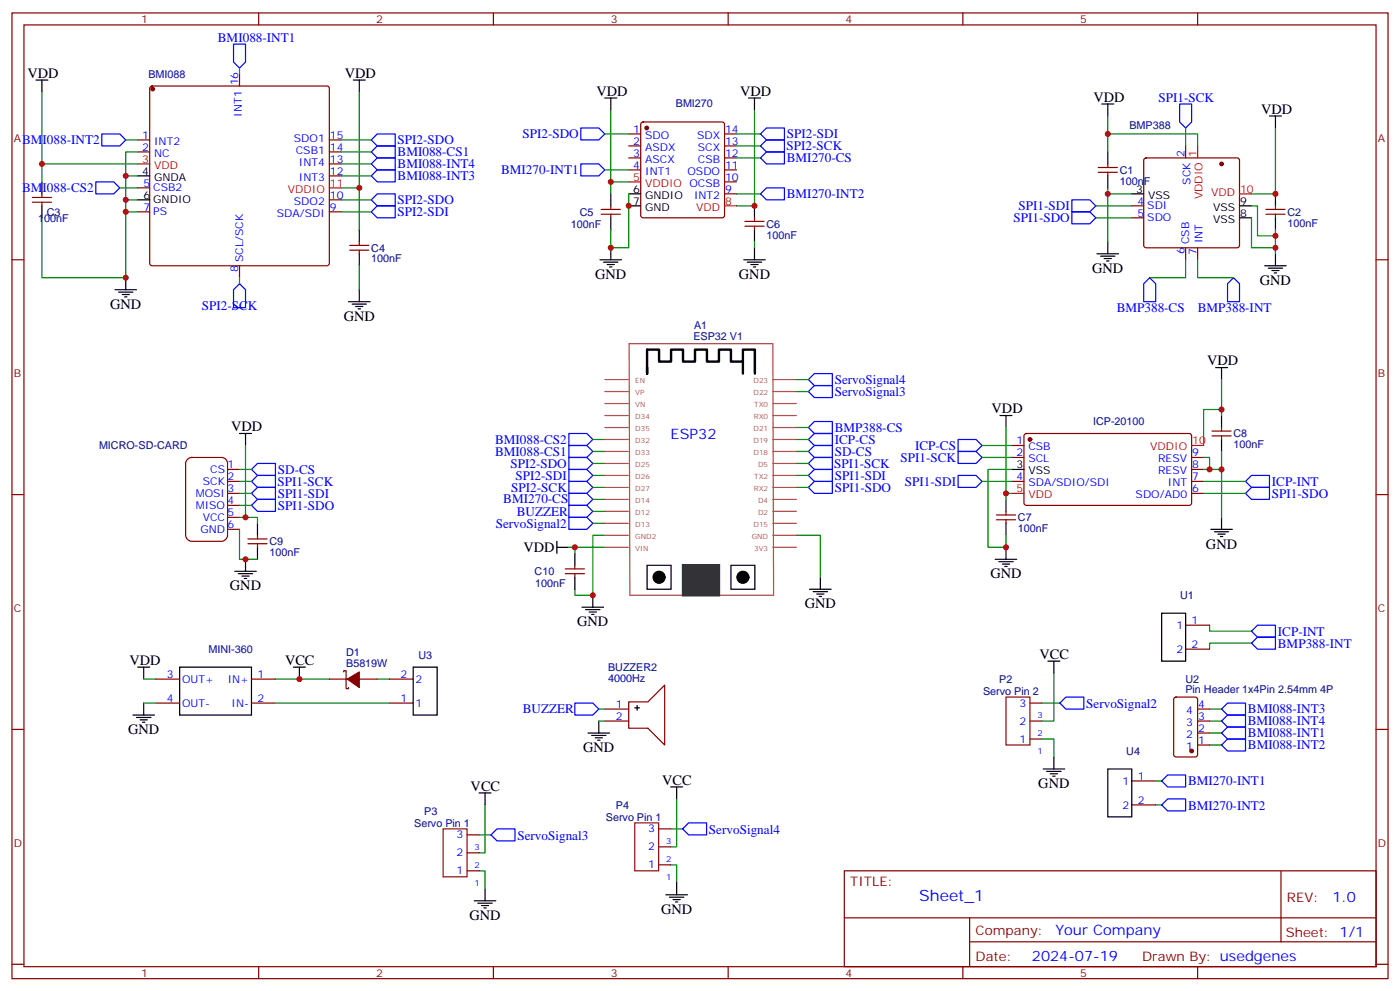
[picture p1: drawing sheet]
<svg xmlns="http://www.w3.org/2000/svg" width="412mm" height="292mm" viewBox="0 0 412 292" stroke-linecap="round" stroke-linejoin="round" font-family="sans-serif">
<g fill="none" stroke="#870000" stroke-width=".35">
<path d="M3.5 3.8h405.4v284.3h-405.4zM7.1 7.3h398.2v277.3h-398.2zM76.2 3.8v3.5M145.3 3.8v3.5M214.5 3.8v3.5M283.6 3.8v3.5M352.8 3.8v3.5M44.3 25.5l.5-.2h51.5l.5 .2 .2 .5v51.5l-.2 .5-.5 .2h-51.5l-.5-.2-.2-.5v-51.5zM70.6 21.8v3.5M185.2 39.4h3.5M189 36.1l.4-.2h23.3l.5 .2 .2 .5v26.8l-.2 .5-.5 .2h-23.3l-.5-.2-.2-.5v-26.8zM213.4 39.4h3.6"/>
<path d="M9.5 59.5h5.7M9.5 58.1h5.7M12.3 57.1v1M12.3 59.5v1.1M40.6 41.2h3.5M40.6 44.7h3.5M40.6 55.3h3.5M97 41.2h3.5M97 44.7h3.5M97 58.8h3.5M97 51.8h3.5M97 48.3h3.5"/>
<path d="M185.2 43h3.5M185.2 46.5h3.5M185.2 50h3.5M213.4 43h3.6M213.4 46.5h3.6M213.4 50h3.6M213.4 57.1h3.6M213.4 53.6h3.6M323.5 50.7h5.6M323.5 49.3h5.6M326.3 48.3v1M326.3 50.7v1.1"/>
<path d="M337.1 46.7l.5-.2h26.8l.5 .2 .2 .5v25l-.2 .5-.5 .3h-26.8l-.5-.3-.2-.5v-25zM349.2 43v3.5M3.5 76.5h3.6M40.6 62.4h3.5M70.6 78.2v3.6M97 62.4h3.5M103 73.7h5.7M103 72.2h5.7M105.8 71.2v1M105.8 73.7v1M177.1 63.1h5.6M177.1 61.7h5.6"/>
<path d="M179.9 60.6v1.1M179.9 63.1v1M219.4 66.6h5.7M219.4 65.2h5.7M222.2 64.1v1.1M222.2 66.6v1.1M333.4 60.6h3.5M333.4 64.1h3.5M349.2 73v3.5M352.8 73v3.5M372.9 63.1h5.6M372.9 61.7h5.6"/>
<path d="M375.7 60.6v1.1M375.7 63.1v1M405.3 76.5h3.6M55.3 135.2l1.1-.5h8.9a1.76 1.76 0 0 1 1.7 1.8v21.1a1.89 1.89 0 0 1-1.7 1.8h-8.9a1.89 1.89 0 0 1-1.7-1.8v-21.1zM67 138.2h3.6M298.1 131.2h3.5M298.1 134.7h3.5M301.9 127.8l.4-.2 48.3 .1 .4 .6-.1 20.1-.6 .4-48.2-.1-.5-.6v-19.8zM351 138.2h3.5M351 134.7h3.5M357 128.3h5.7M357 126.9h5.7"/>
<path d="M359.8 125.9v1M359.8 128.3v1.1M3.5 145.6h3.6M67 141.7h3.6M67 145.3h3.6M67 148.8h3.6M67 152.3h3.6M67 155.9h3.6M73 158.7h5.7M75.8 157.6v1.1M293.5 153h5.7M293.5 151.6h5.7"/>
<path d="M296.3 150.6v1M296.3 153v1.1M298.1 141.7h3.5M351 141.7h3.5M351 145.3h3.5M405.3 145.6h3.6M73 160.1h5.7M75.8 160.1v1M166.5 168.9h5.7M166.5 167.5h5.7M169.3 166.4v1.1M169.3 168.9v1.1"/>
<path d="M45.9 200h7M74.1 200h7M97 200h5.3M101.2 197.8v-.3h.8v5.3h.7v-.4M105.8 200h5.3M114.7 200h7M349.2 184.1h7.1M349.2 191.1h7.1M3.5 214.8h3.6M45.9 207h7M74.1 207h7M114.7 207h7"/>
<path d="M178.2 212.3h7M178.2 208.8h7M185.2 206.7h5.7l4.9-5v17.7l-4.9-5h-5.7zM303.4 217.6h3.5M303.4 212.3h3.5M303.4 207h3.5M346 205.5l.4-.3h5.7l.6 .5 .1 16.5-.5 .6-5.9 .1-.6-.5-.1-16.4zM352.8 212.3h3.5M352.8 208.8h3.5M352.8 215.8h3.5M352.8 219.4h3.5M405.3 214.8h3.6"/>
<path d="M333.4 229.9h7M333.4 237h7M137.6 256.4h3.5M137.6 251.1h3.5M137.6 245.8h3.5M194 254.6h3.6M194 249.3h3.6M194 244.1h3.6M248.7 256.4h156.6v28.2h-156.6zM377.3 256.4v20.9M248.7 270.2h156.5M285.6 277.3h119.6"/>
<path d="M285.6 270.2v14.2M3.5 283.9h3.6M76.2 284.6v3.5M145.3 284.6v3.5M214.5 284.6v3.5M283.6 284.6v3.5M352.8 284.6v3.5M405.3 283.9h3.6"/>
</g>
<g fill="#870000" stroke="#870000" stroke-width=".35">
<path d="M102.3 200l3.5-2.2v4.6z"/>
<circle cx="45" cy="26.2" r=".53"/>
<circle cx="359.8" cy="48.3" r=".53"/>
<circle cx="190.5" cy="37.7" r=".53"/>
<circle cx="303.4" cy="129.4" r=".53"/>
<circle cx="351" cy="221.1" r=".53"/>
</g>
<path d="M40.6 48.3h3.5M97 55.3h3.5M185.2 53.6h3.5M352.8 43v3.5M365.1 57.1h3.6M213.4 60.6h3.6M351 131.2h3.5M298.1 145.3h3.5" fill="none" stroke="#f00" stroke-width=".35"/>
<g fill="none" stroke="#000" stroke-width=".35">
<path d="M10.6 23.6h3.5M12.3 23.6v3.5M104.1 23.6h3.5M105.8 23.6v3.5M178.2 28.9h3.5M179.9 28.9v3.5M220.5 28.9h3.5M222.2 28.9v3.5M324.6 30.6h3.5M326.3 30.6v3.5M373.9 34.1h3.6M375.7 34.1v3.6"/>
<path d="M12.3 53.6v3.5M40.6 51.8h3.5M40.6 58.8h3.5M179.9 57.1v3.5M185.2 57.1h3.5M326.3 44.7v3.6M326.3 51.8v3.5M333.4 57.1h3.5M375.7 57.1v3.5M12.3 60.6v3.5M105.8 67.7v3.5M105.8 74.7v3.5"/>
<path d="M176.7 76.5h6.4M177.8 77.2h4.2M178.9 77.9h2.1M179.6 78.6h.7M179.9 64.1v3.6M179.9 73v3.5M185.2 60.6h3.5M219.1 76.5h6.3M220.1 77.2h4.3M221.2 77.9h2.1M221.9 78.6h.7M222.2 60.6v3.5"/>
<path d="M222.2 67.7v3.5M222.2 73v3.5M323.1 74.7h6.4M324.2 75.4h4.2M325.3 76.1h2.1M326 76.8h.7M326.3 71.2v3.5M365.1 64.1h3.6M365.1 60.6h3.6M372.5 78.2h6.4M373.6 79h4.2M374.6 79.7h2.2"/>
<path d="M375.7 64.1v3.6M375.7 74.7v3.5M33.9 85.3h6.3M34.9 86h4.3M36 86.7h2.1M36.7 87.4h.7M37 81.8v3.5M102.7 88.8h6.3M103.7 89.5h4.2M104.8 90.2h2.1M105.5 90.9h.7M105.8 85.3v3.5"/>
<path d="M375.4 80.4h.7M358.1 108.2h3.5M359.8 108.2v3.6M70.6 127.6h3.5M72.3 127.6v3.6M294.6 122.3h3.5M296.3 122.3v3.6M298.1 138.2h3.5M359.8 122.3v3.6M359.8 129.4v3.5M75.8 154.1v3.5M164 159.4v3.5"/>
<path d="M296.3 147v3.6M296.3 154.1v3.5M356.7 155.9h6.3M357.7 156.6h4.2M358.8 157.3h2.1M359.5 158h.7M359.8 152.3v3.6M69.1 168.2h6.4M70.2 168.9h4.2M71.3 169.6h2.1M72 170.3h.7M72.3 164.7v3.5"/>
<path d="M75.8 161.1v3.6M164 161.1h3.6M169.3 162.9v3.5M169.3 170v3.5M171.4 178.8h6.4M172.5 179.5h4.2M174.6 175.3v3.5M190.6 166.4h7.1v7.1h-7.1zM215.3 166.4h7.1v7.1h-7.1zM238.5 173.5h6.3M239.5 174.2h4.3M240.6 174.9h2.1"/>
<path d="M241.3 175.6h.7M241.7 170v3.5M293.2 164.7h6.3M294.2 165.4h4.2M295.3 166.1h2.1M296 166.8h.7M296.3 161.1v3.6M40.6 196.4h3.5M42.3 196.4v3.6M52.9 196.4h21.2v14.1h-21.2zM86.4 196.4h3.6M88.2 196.4v3.6"/>
<path d="M121.7 196.4h7.1v14.1h-7.1zM173.6 180.2h2.1M174.3 180.9h.7M308.7 194.7h3.5M310.4 194.7v3.5M342.2 180.6h7v14.1h-7zM39.2 210.5h6.3M40.2 211.2h4.2M41.3 211.9h2.1M42 212.7h.7M42.3 207v3.5M173.2 215.8h6.4"/>
<path d="M174.3 216.5h4.2M175.3 217.2h2.1M176 217.9h.7M176.4 212.3v3.5M187 208.4h1.4M187.7 207.7v1.4M141.1 233.5h3.5M142.9 233.5v3.5M197.6 231.7h3.5M199.3 231.7v3.5M307.3 226.4h6.3M308.3 227.1h4.3"/>
<path d="M309.4 227.8h2.1M310.1 228.5h.7M310.4 222.9v3.5M326.3 226.4h7.1v14.1h-7.1zM199.3 259.9v3.6M139.7 265.2h6.3M140.8 265.9h4.2M141.8 266.6h2.1M142.5 267.3h.7M142.9 261.7v3.5M196.1 263.5h6.4M197.2 264.2h4.2"/>
<path d="M198.3 264.9h2.1M199 265.6h.7"/>
</g>
<path d="M296.3 205.2h7.1v14.2h-7.1zM130.5 244.1h7.1v14.1h-7.1zM187 242.3h7v14.1h-7z" fill="none" stroke="#630" stroke-width=".35"/>
<g fill="none" stroke="#008700" stroke-width=".35">
<path d="M12.3 27.1v21.2M70.6 20v1.8M105.8 27.1v28.2M178.2 39.4h7M179.9 32.4v21.2h5.3M217 39.4h7M222.2 32.4v28.2h-5.2M326.3 34.1v5.3M349.2 37.7v5.3M375.7 37.7v19.4h-7M35.3 55.3h5.3M37 58.8h3.6"/>
<path d="M37 51.8h3.6M37 41.2h3.6M40.6 44.7h-3.6v17.7M40.6 48.3h-28.3v5.3M100.5 55.3h5.3v12.4M100.5 58.8h8.9M100.5 51.8h8.9M100.5 41.2h8.9M100.5 48.3h8.9M100.5 44.7h8.9M178.2 50h7M179.9 53.6v3.5"/>
<path d="M185.2 57.1v15.9h-5.3v-5.3M217 57.1h7M217 43h7M217 46.5h7M326.3 55.3v1.8h7.1M326.3 57.1v14.1M352.8 43v-3.6h-26.5v5.3M40.6 62.4h-3.6v19.4h-24.7v-17.7M100.5 62.4h8.9M105.8 78.2v7.1M222.2 71.2v1.8M322.8 60.6h10.6"/>
<path d="M322.8 64.1h10.6M349.2 76.5v5.3h-10.5M352.8 76.5v5.3h10.6M368.7 64.1v8.9h7M368.7 60.6h1.7v8.8h5.3M375.7 67.7v7M70.6 81.8v1.7M234.6 111.8h3.5M234.6 115.3h3.5M359.8 111.8v8.8M70.6 138.2h3.5M72.3 131.2v21.1h-1.7"/>
<path d="M174.6 129.4h3.6M174.6 132.9h3.6M174.6 136.5h3.6M174.6 140h3.6M234.6 129.4h3.5M234.6 132.9h3.5M234.6 125.9h3.5M234.6 136.5h3.5M234.6 140h3.5M289.3 131.2h8.8M289.3 134.7h8.8M296.3 125.9v19.4h1.8"/>
<path d="M298.1 138.2h-7.1v22.9h5.3v-3.5M354.5 138.2h5.3v14.1M354.5 134.7h1.8v3.5M359.8 122.3v-1.7h-5.3v10.6M359.8 132.9v5.3M70.6 155.9v8.8h5.2M70.6 141.7h3.5M70.6 145.3h3.5M70.6 148.8h3.5M72.3 152.3h3.5v1.8M174.6 154.1h3.6M174.6 143.5h3.6"/>
<path d="M174.6 147h3.6M174.6 150.6h3.6M178.2 157.6h-3.6v17.7h-5.3v-1.8M234.6 157.6h7.1v12.4M234.6 143.5h3.5M289.3 141.7h8.8M296.3 145.3v1.7M354.5 141.7h12.4M354.5 145.3h12.4M167.6 161.1h10.6M169.3 161.1v1.8M42.3 200h3.6"/>
<path d="M81.1 200h15.9M111.1 200h3.6M310.4 198.2v14.1h-3.5M356.3 184.1v1.7h12.4M368.7 189.4h-12.4v1.7M42.3 207h3.6M81.1 207h33.6M176.4 212.3h1.8M176.4 208.8h1.8M306.9 217.6h3.5v5.3M306.9 207h5.3M356.3 208.8h3.5"/>
<path d="M356.3 212.3h3.5M356.3 215.8h3.5M356.3 219.4h3.5M142.9 237v14.1h-1.8M199.3 235.2v14.1h-1.7M340.4 229.9h1.8M340.4 237h1.8M141.1 256.4h1.8v5.3M141.1 245.8h3.5M197.6 254.6h1.7v5.3M197.6 244.1h3.5"/>
</g>
<g fill="none" stroke="#00f" stroke-width=".35">
<path d="M68.8 13h3.5v5.3l-1.7 1.7-1.8-1.7zM30 39.4h5.3l1.7 1.8-1.7 1.8h-5.3zM171.1 37.7h5.3l1.8 1.7-1.8 1.8h-5.3zM224 39.4l1.8-1.7h5.3v3.5h-5.3zM347.5 30.6h3.5v5.3l-1.8 1.8-1.7-1.8zM28.2 53.6h5.3l1.8 1.7-1.8 1.8h-5.3zM109.4 48.3l1.7-1.8h5.3v3.5h-5.3zM109.4 51.8l1.7-1.8h5.3v3.6h-5.3zM109.4 44.7l1.7-1.7h5.3v3.5h-5.3zM109.4 41.2l1.7-1.8h5.3v3.6h-5.3zM111.1 57.1h5.3v3.5h-5.3l-1.7-1.8zM171.1 48.3h5.3l1.8 1.7-1.8 1.8h-5.3z"/>
<path d="M224 43l1.8-1.8h5.3v3.5h-5.3zM224 46.5l1.8-1.8h5.3v3.6h-5.3zM224 57.1l1.8-1.8h5.3v3.5h-5.3zM315.7 58.8h5.3l1.8 1.8-1.8 1.8h-5.3zM109.4 62.4l1.7-1.8h5.3v3.5h-5.3zM315.7 62.4h5.3l1.8 1.7-1.8 1.8h-5.3zM70.6 83.5l1.7 1.8v5.3h-3.5v-5.3zM338.7 81.8l1.7 1.7v5.3h-3.5v-5.3zM363.4 81.8l1.7 1.7v5.3h-3.5v-5.3zM238.1 115.3l1.8-1.8h5.3v3.6h-5.3zM238.1 111.8l1.8-1.8h5.3v3.5h-5.3zM74.1 138.2l1.7-1.7h5.3v3.5h-5.3z"/>
<path d="M167.6 131.2h5.3l1.7 1.7-1.7 1.8h-5.3zM167.6 127.6h5.3l1.7 1.8-1.7 1.8h-5.3zM167.6 138.2h5.3l1.7 1.8-1.7 1.7h-5.3zM167.6 134.7h5.3l1.7 1.8-1.7 1.7h-5.3zM238.1 136.5l1.8-1.8h5.3v3.5h-5.3zM238.1 129.4l1.8-1.8h5.3v3.6h-5.3zM238.1 132.9l1.8-1.7h5.3v3.5h-5.3zM238.1 140l1.8-1.8h5.3v3.5h-5.3zM239.9 124.1h5.3v3.5h-5.3l-1.8-1.7zM282.2 129.4h5.3l1.8 1.8-1.8 1.7h-5.3zM282.2 132.9h5.3l1.8 1.8-1.8 1.8h-5.3zM282.2 140h5.3l1.8 1.7-1.8 1.8h-5.3z"/>
<path d="M74.1 141.7l1.7-1.7h5.3v3.5h-5.3zM74.1 145.3l1.7-1.8h5.3v3.5h-5.3zM74.1 148.8l1.7-1.8h5.3v3.6h-5.3zM167.6 152.3h5.3l1.7 1.8-1.7 1.8h-5.3zM167.6 141.7h5.3l1.7 1.8-1.7 1.8h-5.3zM167.6 145.3h5.3l1.7 1.7-1.7 1.8h-5.3zM167.6 148.8h5.3l1.7 1.8-1.7 1.7h-5.3zM238.1 143.5l1.8-1.8h5.3v3.6h-5.3zM366.9 141.7l1.8-1.7h5.2v3.5h-5.2zM366.9 145.3l1.8-1.8h5.2v3.5h-5.2zM368.7 185.8l1.7-1.7h5.3v3.5h-5.3zM368.7 189.4l1.7-1.8h5.3v3.5h-5.3z"/>
<path d="M169.3 207h5.3l1.8 1.8-1.8 1.7h-5.3zM312.2 207l1.8-1.8h5.3v3.6h-5.3zM359.8 215.8l1.8-1.7h5.3v3.5h-5.3zM359.8 212.3l1.8-1.8h5.3v3.6h-5.3zM361.6 217.6h5.3v3.5h-5.3l-1.8-1.7zM361.6 207h5.3v3.5h-5.3l-1.8-1.7zM342.2 237l1.8-1.8h5.2v3.6h-5.2zM342.2 229.9l1.8-1.7h5.2v3.5h-5.2zM144.6 245.8l1.8-1.7h5.3v3.5h-5.3zM201.1 244.1l1.7-1.8h5.3v3.5h-5.3z"/>
</g>
<g fill="none" stroke="#a64a4a" stroke-width=".35">
<path d="M178.2 118.8h6.9M178.2 115.3h6.9M178.2 111.8h6.9M185.3 101.2h42.4l.2 74.1h-42.4zM227.7 118.8h6.9M227.7 115.3h6.9M227.7 111.8h6.9M178.2 140h6.9M178.2 136.5h6.9M178.2 132.9h6.9M178.2 129.4h6.9M178.2 125.9h6.9"/>
<path d="M178.2 122.3h6.9M227.7 140h6.9M227.7 136.5h6.9M227.7 132.9h6.9M227.7 129.4h6.9M227.7 125.9h6.9M227.7 122.3h6.9M178.2 157.6h6.9M178.2 154.1h6.9M178.2 150.6h6.9M178.2 147h6.9M178.2 143.5h6.9"/>
<path d="M227.7 157.6h6.9M227.7 154.1h6.9M227.7 150.6h6.9M227.7 147h6.9M227.7 143.5h6.9M178.2 161.1h6.9M227.7 161.1h6.9"/>
</g>
<path d="M201.2 166.4h10.6v8.9h-10.6z" fill="#333" stroke="#333" stroke-width=".71"/>
<g fill="#000" stroke="#000" stroke-width=".35">
<circle cx="194.1" cy="170" r="1.76"/>
<circle cx="218.8" cy="170" r="1.76"/>
</g>
<path d="M190.6 108.2v1.8v-7.1h3.5v3.6h3.6v-3.6h3.5v3.6h3.5v-3.6h3.6v3.6h3.5v-3.6h3.5v3.6h3.5v-3.6h3.6v7.1M218.8 106.5v3.5" fill="none" stroke="#000" stroke-width=".71"/>
<g fill="#c00">
<circle cx="326.3" cy="39.4" r=".88"/>
<circle cx="375.7" cy="73" r=".88"/>
<circle cx="375.7" cy="69.4" r=".88"/>
<circle cx="375.7" cy="57.1" r=".88"/>
<circle cx="326.3" cy="57.1" r=".88"/>
<circle cx="37" cy="62.4" r=".88"/>
<circle cx="37" cy="58.8" r=".88"/>
<circle cx="37" cy="51.8" r=".88"/>
<circle cx="37" cy="81.8" r=".88"/>
<circle cx="12.3" cy="48.3" r=".88"/>
<circle cx="105.8" cy="55.3" r=".88"/>
<circle cx="222.3" cy="60.6" r=".88"/>
<circle cx="185.2" cy="60.6" r=".88"/>
<circle cx="179.9" cy="53.6" r=".88"/>
<circle cx="179.9" cy="73" r=".88"/>
<circle cx="356.3" cy="138.2" r=".88"/>
<circle cx="296.3" cy="145.3" r=".88"/>
<circle cx="359.8" cy="120.6" r=".88"/>
<circle cx="359.8" cy="138.2" r=".88"/>
<circle cx="296.3" cy="161.1" r=".88"/>
<circle cx="88.2" cy="200" r=".88"/>
<circle cx="72.3" cy="164.7" r=".88"/>
<circle cx="72.3" cy="152.3" r=".88"/>
<circle cx="169.3" cy="161.1" r=".88"/>
<circle cx="174.6" cy="175.3" r=".88"/>
</g>
<text font-size="4.6" fill="#00f" x="270.8" y="265.4">Sheet_1</text>
<g font-size="4.2">
<text x="8.1" y="22.9">VDD</text>
<text x="101.6" y="22.9">VDD</text>
<text x="175.7" y="28.2">VDD</text>
<text x="218" y="28.2">VDD</text>
<text x="322.1" y="29.9">VDD</text>
<text x="371.5" y="33.4">VDD</text>
<text x="175.3" y="82.1">GND</text>
<text x="217.7" y="82.1">GND</text>
<text x="321.7" y="80.4">GND</text>
<text x="371.1" y="83.9">GND</text>
<text x="32.5" y="90.9">GND</text>
<text x="101.2" y="94.5">GND</text>
<text x="355.6" y="107.5">VDD</text>
<text x="292.1" y="121.6">VDD</text>
<text x="68.1" y="126.9">VDD</text>
<text x="355.2" y="161.5">GND</text>
<text x="154.2" y="162.6">VDD</text>
<text x="67.7" y="173.8">GND</text>
<text x="291.7" y="170.3">GND</text>
<text x="237.1" y="179.1">GND</text>
<text x="170" y="184.4">GND</text>
<text x="38.1" y="195.7">VDD</text>
<text x="84" y="195.7">VCC</text>
<text x="306.2" y="194">VCC</text>
<text x="37.7" y="216.2">GND</text>
<text x="171.8" y="221.5">GND</text>
<text x="138.6" y="232.8">VCC</text>
<text x="195.1" y="231">VCC</text>
<text x="305.9" y="232.1">GND</text>
<text x="194.7" y="269.1">GND</text>
<text x="138.3" y="270.9">GND</text>
</g>
<g font-size="4.2" fill="#00f">
<text x="197.6" y="129.4">ESP32</text>
<text x="392.5" y="265.7">1.0</text>
<text x="310.9" y="275.2">Your Company</text>
<text x="304" y="283">2024-07-19</text>
</g>
<g font-size="3.9" fill="#00f">
<text x="64.2" y="12.5">BMI088-INT1</text>
<text x="341.3" y="30.1">SPI1-SCK</text>
<text x="153.9" y="40.7">SPI2-SDO</text>
<text x="231.8" y="40.7">SPI2-SDI</text>
<text x="6.5" y="42.4">BMI088-INT2</text>
<text x="117.1" y="46">BMI088-CS1</text>
<text x="117.1" y="42.5">SPI2-SDO</text>
<text x="231.7" y="44.2">SPI2-SCK</text>
<text x="231.8" y="47.7">BMI270-CS</text>
<text x="117.1" y="49.6">BMI088-INT4</text>
<text x="117.1" y="53.1">BMI088-INT3</text>
<text x="147.6" y="51.3">BMI270-INT1</text>
<text x="6.5" y="56.6">BMI088-CS2</text>
<text x="231.8" y="58.3">BMI270-INT2</text>
<text x="117.1" y="60.2">SPI2-SDO</text>
<text x="117.1" y="63.7">SPI2-SDI</text>
<text x="298.5" y="65.4">SPI1-SDO</text>
<text x="300.1" y="61.8">SPI1-SDI</text>
<text x="59.5" y="91.3">SPI2-SCK</text>
<text x="328.9" y="91.9">BMP388-CS</text>
<text x="352.8" y="91.9">BMP388-INT</text>
<text x="245.9" y="113">ServoSignal4</text>
<text x="245.9" y="116.7">ServoSignal3</text>
<text x="145.8" y="130.6">BMI088-CS2</text>
<text x="245.9" y="130.7">ICP-CS</text>
<text x="245.9" y="127.3">BMP388-CS</text>
<text x="145.8" y="134.2">BMI088-CS1</text>
<text x="150.4" y="137.7">SPI2-SDO</text>
<text x="245.7" y="137.9">SPI1-SCK</text>
<text x="245.9" y="134.3">SD-CS</text>
<text x="265.3" y="135.9">SPI1-SCK</text>
<text x="269.6" y="132.4">ICP-CS</text>
<text x="81.8" y="143">SPI1-SCK</text>
<text x="81.8" y="139.5">SD-CS</text>
<text x="151.9" y="141.2">SPI2-SDI</text>
<text x="245.9" y="141.3">SPI1-SDI</text>
<text x="266.5" y="143">SPI1-SDI</text>
<text x="374.6" y="143.1">ICP-INT</text>
<text x="81.8" y="146.5">SPI1-SDI</text>
<text x="148.3" y="148.2">BMI270-CS</text>
<text x="150.6" y="144.8">SPI2-SCK</text>
<text x="245.9" y="144.9">SPI1-SDO</text>
<text x="374.6" y="146.5">SPI1-SDO</text>
<text x="81.8" y="150.1">SPI1-SDO</text>
<text x="146" y="155.3">ServoSignal2</text>
<text x="152.2" y="151.8">BUZZER</text>
<text x="376.4" y="187.2">ICP-INT</text>
<text x="376.4" y="190.8">BMP388-INT</text>
<text x="320" y="208.3">ServoSignal2</text>
<text x="367.6" y="210">BMI088-INT3</text>
<text x="154" y="210">BUZZER</text>
<text x="367.5" y="213.5">BMI088-INT4</text>
<text x="367.6" y="217">BMI088-INT1</text>
<text x="367.6" y="220.6">BMI088-INT2</text>
<text x="350" y="231.1">BMI270-INT1</text>
<text x="349.9" y="238.4">BMI270-INT2</text>
<text x="208.8" y="245.5">ServoSignal4</text>
<text x="152.4" y="247.2">ServoSignal3</text>
</g>
<g font-size="3.9" fill="#800">
<text x="250.5" y="261">TITLE:</text>
<text x="379.1" y="265.7">REV:</text>
<text x="287.4" y="275.2">Company:</text>
<text x="378.7" y="275.8">Sheet: 1/1</text>
<text x="287.4" y="282.9">Date:</text>
<text x="336.4" y="282.9">Drawn By: usedgenes</text>
</g>
<g font-size="3.2" fill="#800">
<text x="41.6" y="6.8">1</text>
<text x="110.8" y="6.8">2</text>
<text x="179.9" y="6.8">3</text>
<text x="249.1" y="6.8">4</text>
<text x="318.2" y="6.8">5</text>
<text x="4.1" y="41.9">A</text>
<text x="405.9" y="41.9">A</text>
<text x="4.1" y="111.1">B</text>
<text x="405.9" y="111.1">B</text>
<text x="4.1" y="180.2">C</text>
<text x="405.9" y="180.2">C</text>
<text x="4.1" y="249.3">D</text>
<text x="405.9" y="249.3">D</text>
<text x="41.6" y="287.6">1</text>
<text x="110.8" y="287.6">2</text>
<text x="179.9" y="287.6">3</text>
<text x="249.1" y="287.6">4</text>
<text x="318.2" y="287.6">5</text>
</g>
<g font-size="3.2" fill="#000080">
<text x="43.7" y="22.9">BMI088</text>
<text x="199.1" y="31.6">BMI270</text>
<text x="332.7" y="38">BMP388</text>
<text x="329.8" y="51.2">C1</text>
<text x="329.8" y="54.4">100nF</text>
<text x="11.2" y="65.3">100nF</text>
<text x="13.8" y="63.5">C3</text>
<text x="170.8" y="63.5">C5</text>
<text x="379.2" y="63.5">C2</text>
<text x="168.2" y="67">100nF</text>
<text x="225.8" y="70.2">100nF</text>
<text x="225.8" y="67">C6</text>
<text x="379.2" y="66.7">100nF</text>
<text x="109.4" y="77.3">100nF</text>
<text x="109.4" y="74.1">C4</text>
<text x="204.3" y="100.1">ESP32 V1</text>
<text x="204.5" y="97">A1</text>
<text x="322" y="125.3">ICP-20100</text>
<text x="363.4" y="132">100nF</text>
<text x="363.4" y="128.8">C8</text>
<text x="29.2" y="132.3">MICRO-SD-CARD</text>
<text x="299.9" y="153.5">C7</text>
<text x="79.4" y="160.5">C9</text>
<text x="299.9" y="156.7">100nF</text>
<text x="79.4" y="163.7">100nF</text>
<text x="157.5" y="169.3">C10</text>
<text x="157.6" y="172.9">100nF</text>
<text x="347.7" y="176.3">U1</text>
<text x="61.4" y="192.2">MINI-360</text>
<text x="102" y="196.4">B5819W</text>
<text x="102" y="193.3">D1</text>
<text x="123.3" y="194">U3</text>
<text x="179.1" y="197.5">BUZZER2</text>
<text x="179.1" y="200.7">4000Hz</text>
<text x="294.3" y="201.1">P2</text>
<text x="349.2" y="201">U2</text>
<text x="289.6" y="204.6">Servo Pin 2</text>
<text x="349.2" y="204.2">Pin Header 1x4Pin 2.54mm 4P</text>
<text x="331.8" y="222.2">U4</text>
<text x="125" y="239.9">P3</text>
<text x="181.4" y="238.1">P4</text>
<text x="122" y="243.4">Servo Pin 1</text>
<text x="178.5" y="241.7">Servo Pin 1</text>
</g>
<g font-size="3.2" fill="#00f">
<text x="70.2" y="25.2" transform="rotate(-90 70.2 25.2)">16</text>
<text x="71.3" y="34.3" transform="rotate(-90 71.3 34.3)">INT1</text>
<text x="41.9" y="40.9">1</text>
<text x="86.6" y="41.9">SDO1</text>
<text x="97.2" y="40.9">15</text>
<text x="186.5" y="39.1">1</text>
<text x="190" y="40.9">SDO</text>
<text x="205.3" y="40.9">SDX</text>
<text x="213.6" y="39.1">14</text>
<text x="41.9" y="44.4">2</text>
<text x="45.4" y="42.6">INT2</text>
<text x="45.4" y="46.1">NC</text>
<text x="87.1" y="45.4">CSB1</text>
<text x="97.2" y="47.9">13</text>
<text x="97.2" y="44.4">14</text>
<text x="186.5" y="42.6">2</text>
<text x="186.5" y="46.1">3</text>
<text x="190" y="44.4">ASDX</text>
<text x="190" y="47.9">ASCX</text>
<text x="205.6" y="47.9">CSB</text>
<text x="205.6" y="44.4">SCX</text>
<text x="213.6" y="46.1">12</text>
<text x="213.6" y="42.6">13</text>
<text x="348.9" y="46.3" transform="rotate(-90 348.9 46.3)">2</text>
<text x="88" y="53.2">INT3</text>
<text x="88" y="49">INT4</text>
<text x="97.2" y="51.4">12</text>
<text x="186.5" y="49.7">4</text>
<text x="190" y="51.4">INT1</text>
<text x="202.5" y="51.4">OSDO</text>
<text x="213.6" y="53.2">10</text>
<text x="213.6" y="49.7">11</text>
<text x="42.3" y="55">5</text>
<text x="45.2" y="56.4">CSB2</text>
<text x="97.2" y="58.5">10</text>
<text x="204.4" y="58.5">INT2</text>
<text x="213.6" y="56.7">9</text>
<text x="350.7" y="54.4" transform="rotate(-90 350.7 54.4)">SCK</text>
<text x="42.3" y="62">7</text>
<text x="45.2" y="63.4">PS</text>
<text x="81.5" y="63.8">SDA/SDI</text>
<text x="86.6" y="60.3">SDO2</text>
<text x="97.2" y="62">9</text>
<text x="335.1" y="60.3">4</text>
<text x="335.1" y="63.8">5</text>
<text x="338" y="61.7">SDI</text>
<text x="338" y="65.2">SDO</text>
<text x="350.3" y="71.9" transform="rotate(-90 350.3 71.9)">CSB</text>
<text x="354.2" y="71.6" transform="rotate(-90 354.2 71.6)">INT</text>
<text x="71.6" y="77.2" transform="rotate(-90 71.6 77.2)">SCL/SCK</text>
<text x="348.9" y="74.8" transform="rotate(-90 348.9 74.8)">6</text>
<text x="352.4" y="75.1" transform="rotate(-90 352.4 75.1)">7</text>
<text x="70.2" y="80.1" transform="rotate(-90 70.2 80.1)">8</text>
<text x="299.4" y="130.8">1</text>
<text x="67" y="137.9">1</text>
<text x="299.4" y="134.3">2</text>
<text x="302.9" y="132.6">CSB</text>
<text x="302.9" y="136.1">SCL</text>
<text x="341.2" y="136.1">RESV</text>
<text x="351.2" y="137.9">8</text>
<text x="351.2" y="134.3">9</text>
<text x="59.7" y="142.8">SCK</text>
<text x="61.9" y="139.3">CS</text>
<text x="67" y="141.4">2</text>
<text x="299.4" y="141.4">4</text>
<text x="302.9" y="143.2">SDA/SDIO/SDI</text>
<text x="341.2" y="139.6">RESV</text>
<text x="344" y="143.2">INT</text>
<text x="351.2" y="141.4">7</text>
<text x="57.6" y="146.3">MOSI</text>
<text x="57.6" y="149.9">MISO</text>
<text x="67" y="144.9">3</text>
<text x="67" y="148.4">4</text>
<text x="334.5" y="146.7">SDO/AD0</text>
<text x="351.2" y="144.9">6</text>
<text x="59.7" y="153.4">VCC</text>
<text x="67" y="152">5</text>
<text x="67" y="155.5">6</text>
<text x="59" y="156.9">GND</text>
<text x="346.5" y="185.1">1</text>
<text x="351" y="183.7">1</text>
<text x="351" y="190.8">2</text>
<text x="346.5" y="192.2">2</text>
<text x="49.1" y="199.6">3</text>
<text x="53.6" y="201">OUT+</text>
<text x="67.1" y="201">IN+</text>
<text x="75.8" y="199.6">1</text>
<text x="117.9" y="199.6">2</text>
<text x="122.4" y="201">2</text>
<text x="49.1" y="206.7">4</text>
<text x="53.6" y="208.1">OUT-</text>
<text x="68.2" y="208.1">IN-</text>
<text x="75.8" y="206.7">2</text>
<text x="117.9" y="206.7">1</text>
<text x="122.4" y="208.1">1</text>
<text x="181.4" y="208.4">1</text>
<text x="300.3" y="208.1">3</text>
<text x="353" y="208.4">4</text>
<text x="181.4" y="211.9">2</text>
<text x="300.3" y="213.4">2</text>
<text x="349.5" y="210.2">4</text>
<text x="349.5" y="213.7">3</text>
<text x="353" y="211.9">3</text>
<text x="353" y="215.5">2</text>
<text x="300.3" y="218.7">1</text>
<text x="349.5" y="217.2">2</text>
<text x="349.5" y="220.8">1</text>
<text x="353" y="219">1</text>
<text x="330.7" y="231">1</text>
<text x="335.1" y="229.6">1</text>
<text x="330.7" y="238.1">2</text>
<text x="335.1" y="236.6">2</text>
<text x="191" y="245.1">3</text>
<text x="134.5" y="246.9">3</text>
<text x="191" y="250.4">2</text>
<text x="134.5" y="257.5">1</text>
<text x="134.5" y="252.2">2</text>
<text x="191" y="255.7">1</text>
</g>
<g font-size="3.2" fill="#f00">
<text x="41.9" y="47.9">3</text>
<text x="352.4" y="46.3" transform="rotate(-90 352.4 46.3)">1</text>
<text x="45.4" y="49.7">VDD</text>
<text x="186.5" y="53.2">5</text>
<text x="84.8" y="56.7">VDDIO</text>
<text x="97.2" y="55">11</text>
<text x="190" y="55">VDDIO OCSB</text>
<text x="354.2" y="58.7" transform="rotate(-90 354.2 58.7)">VDDIO</text>
<text x="356.8" y="57.8">VDD</text>
<text x="365.3" y="56.7">10</text>
<text x="205.1" y="62">VDD</text>
<text x="213.6" y="60.3">8</text>
<text x="351.2" y="130.8">10</text>
<text x="338.8" y="132.6">VDDIO</text>
<text x="299.4" y="144.9">5</text>
<text x="302.9" y="146.7">VDD</text>
</g>
<g font-size="3.2">
<text x="41.9" y="51.4">4</text>
<text x="45.4" y="53.2">GNDA</text>
<text x="42.3" y="58.5">6</text>
<text x="45.2" y="59.9">GNDIO</text>
<text x="186.5" y="56.7">6</text>
<text x="190" y="58.5">GNDIO</text>
<text x="334.7" y="56.7">3</text>
<text x="338.2" y="58.5">VSS</text>
<text x="186.5" y="60.3">7</text>
<text x="190" y="62">GND</text>
<text x="357.3" y="65.5">VSS</text>
<text x="357.3" y="62">VSS</text>
<text x="365.3" y="63.8">8</text>
<text x="365.3" y="60.3">9</text>
<text x="299.4" y="137.9">3</text>
<text x="302.9" y="139.6">VSS</text>
</g>
<g font-size="2.5" fill="#00f">
<text x="305.6" y="211.3">3</text>
<text x="305.6" y="221.9">1</text>
<text x="305.6" y="216.6">2</text>
<text x="139.8" y="250.2">3</text>
<text x="196.3" y="248.4">3</text>
<text x="139.8" y="255.4">2</text>
<text x="196.3" y="253.7">2</text>
<text x="139.8" y="260.7">1</text>
<text x="196.3" y="259">1</text>
</g>
<g font-size="2.1" fill="#a54b4b">
<text x="187.1" y="112.8">EN</text>
<text x="222" y="112.8">D23</text>
<text x="187.1" y="119.9">VN</text>
<text x="187.1" y="116.3">VP</text>
<text x="222" y="116.3">D22</text>
<text x="222.2" y="119.9">TX0</text>
<text x="187.1" y="123.4">D34</text>
<text x="222" y="123.4">RX0</text>
<text x="187.1" y="130.4">D32</text>
<text x="187.1" y="126.9">D35</text>
<text x="222" y="130.4">D19</text>
<text x="222" y="126.9">D21</text>
<text x="187.1" y="137.5">D25</text>
<text x="187.1" y="134">D33</text>
<text x="222" y="134">D18</text>
<text x="223.3" y="137.5">D5</text>
<text x="187.1" y="141">D26</text>
<text x="222.2" y="141">TX2</text>
<text x="187.1" y="148.1">D14</text>
<text x="187.1" y="144.6">D27</text>
<text x="222" y="144.6">RX2</text>
<text x="223.3" y="148.1">D4</text>
<text x="187.1" y="155.1">D13</text>
<text x="187.1" y="151.6">D12</text>
<text x="222" y="155.1">D15</text>
<text x="223.3" y="151.6">D2</text>
<text x="187.1" y="158.7">GND2</text>
<text x="221.4" y="158.7">GND</text>
<text x="187.1" y="162.2">VIN</text>
<text x="222.1" y="162.2">3V3</text>
</g>
</svg>
